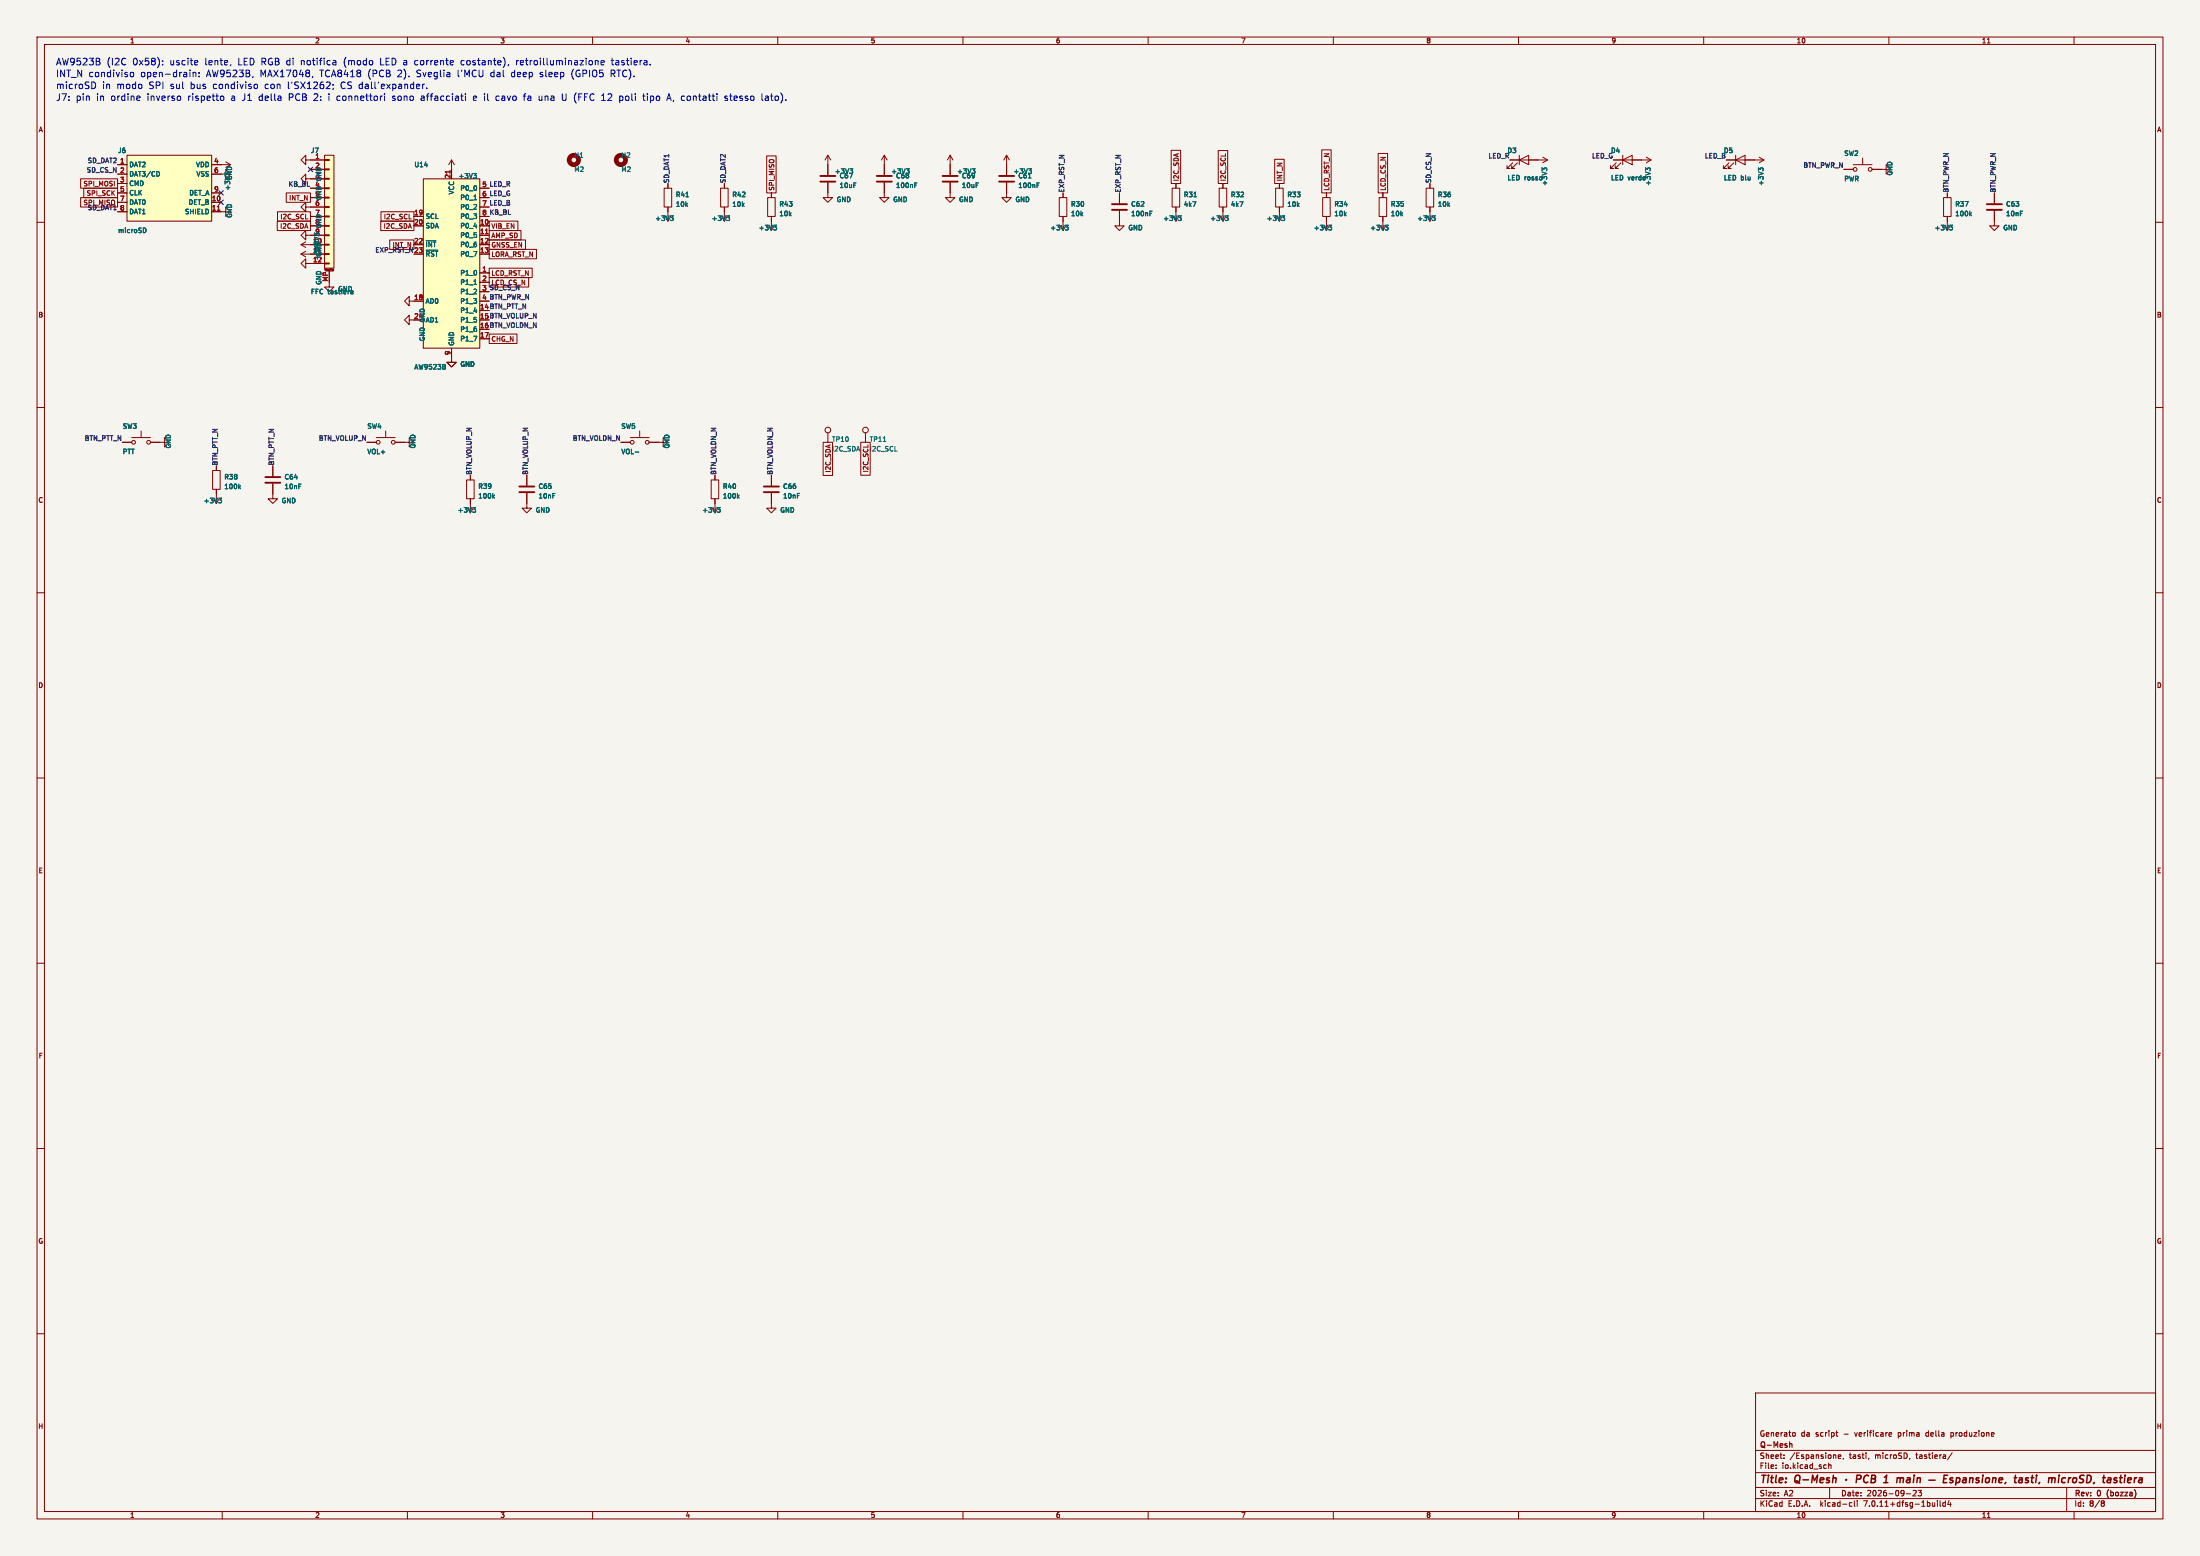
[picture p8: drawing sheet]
<svg xmlns="http://www.w3.org/2000/svg" width="594mm" height="420mm" viewBox="0 0 594 420" stroke-linecap="round" stroke-linejoin="round" font-family="sans-serif">
<path d="M0 0h594v420h-594z" fill="#f5f4ef" stroke="#f5f4ef" stroke-width=".27"/>
<g fill="none" stroke="#840000" stroke-width=".27">
<path d="M10 10h574v400h-574zM12 12h570v396h-570zM60 10v2M110 10v2M160 10v2M210 10v2M260 10v2M310 10v2M360 10v2M410 10v2M460 10v2M510 10v2"/>
<path d="M536.6 11.6h.7M560 10v2M10 60h2M21.8 53.3h9.9v2.6h-9.9zM21.8 48.3h9.9v2.5h-9.9zM22.6 50.8h9.1v2.5h-9.1zM31.7 44.5h2.6M31.7 54.6h2.6M31.7 57.2h2.6M31.7 47h2.6M31.7 49.5h2.6M31.7 52.1h2.6"/>
<path d="M34.3 41.9h22.8v17.8h-22.8zM57.1 57.2h3.9v-1.3l1.2 1.3-1.2 1.2v-1.2M57.1 47h3.9v-1.3l1.2 1.3-1.2 1.3v-1.3M57.1 54.6h2.6M57.1 52.1h2.6M61 43.7l1.2 .8h-5.1M74.9 59.7h8.9v2.5h-8.9zM74.9 57.2h8.9v2.5h-8.9zM77.3 52.1h6.5v2.5h-6.5zM82.5 55.9v-1.3l-1.2 1.3 1.2 1.3v-1.3h5.1M82.5 48.3v-1.3l-1.2 1.3 1.2 1.2v-1.2h5.1M82.5 43.2v-1.3l-1.2 1.3 1.2 1.3v-1.3h5.1"/>
<path d="M83.8 58.4h3.8M83.8 50.8h3.8M83.8 53.3h3.8M83.8 45.7h3.8M87.6 58.3h1.3v.2h-1.3zM87.6 55.8h1.3v.2h-1.3zM87.6 53.2h1.3v.3h-1.3zM87.6 50.7h1.3v.2h-1.3zM87.6 48.1h1.3v.3h-1.3zM87.6 45.6h1.3v.2h-1.3zM87.6 43.1h1.3v.2h-1.3zM87.6 41.9h2.6v30.5h-2.6z"/>
<path d="M102.8 59.7h9v2.5h-9zM102.9 57.2h8.9v2.5h-8.9zM111.8 58.4h2.5M114.3 48.3h15.2v45.7h-15.2zM121.9 43.2v5.1M121.9 43.2l-.7 1.3M121.9 43.2l.8 1.3M129.5 58.4h2.6M129.5 50.8h2.6M129.5 53.3h2.6M129.5 55.9h2.6M132.1 59.7h7.7v2.5h-7.7z"/>
<path d="M179.3 50.8h2.1v5.1h-2.1zM180.3 49.5v1.3M180.3 55.9v3.8M194.6 50.8h2v5.1h-2zM195.6 49.5v1.3M195.6 55.9v3.8M207 42.1h2.6v10h-2.6zM207.3 53.3h2v5.1h-2zM208.3 52.1v1.2M208.3 58.4v3.8M223.5 49.3v4h1.3l-1.3 1.3-1.3-1.3h1.3M223.5 41.9v5.3"/>
<path d="M223.5 41.9l-.7 1.3M223.5 41.9l.8 1.3M238.8 49.3v4h1.2l-1.2 1.3-1.3-1.3h1.3M238.8 41.9l-.8 1.3M238.8 41.9v5.3M238.8 41.9l.7 1.3M256.5 49.3v4h1.3l-1.3 1.3-1.2-1.3h1.2M256.5 41.9v5.3M256.5 41.9l-.7 1.3M256.5 41.9l.8 1.3M271.8 49.3v4h1.2l-1.2 1.3-1.3-1.3h1.3M271.8 41.9l-.8 1.3"/>
<path d="M271.8 41.9v5.3M271.8 41.9l.7 1.3M286 53.3h2v5.1h-2zM287 52.1v1.2M287 58.4v3.8M302.3 56.9v4.1h1.2l-1.2 1.2-1.3-1.2h1.3M302.3 52.1v2.8M316.2 40.6h2.6v8.9h-2.6zM316.5 50.8h2v5.1h-2zM317.5 49.5v1.3M317.5 55.9v3.8M328.9 40.6h2.6v8.9h-2.6z"/>
<path d="M329.2 50.8h2v5.1h-2zM330.2 49.5v1.3M330.2 55.9v3.8M344.2 43h2.5v6.5h-2.5zM344.4 50.8h2.1v5.1h-2.1zM345.4 49.5v1.3M345.4 55.9v3.8M356.9 40.5h2.5v11.6h-2.5zM357.1 53.3h2.1v5.1h-2.1zM358.1 52.1v1.2M358.1 58.4v3.8M372.1 41.4h2.5v10.7h-2.5z"/>
<path d="M372.4 53.3h2v5.1h-2zM373.4 52.1v1.2M373.4 58.4v3.8M385.1 50.8h2v5.1h-2zM386.1 49.5v1.3M386.1 55.9v3.8M407.7 43.2h10.1M408.4 43.9l-1.5 1.6h.8h-.8v-.8M409.7 43.9l-1.5 1.6h.7h-.7v-.8M410.2 43.2l2.5-1.3v2.6zM410.2 41.9v2.6M416.6 42.4l1.2 .8"/>
<path d="M417.8 43.2l-1.2 .7M435.6 43.2h10.2M436.4 43.9l-1.6 1.6h.8h-.8v-.8M437.6 43.9l-1.5 1.6h.8h-.8v-.8M438.1 43.2l2.6-1.3v2.6zM438.1 41.9v2.6M444.5 42.4l1.3 .8M445.8 43.2l-1.3 .7M466.1 43.2h10.1M466.9 43.9l-1.6 1.6h.8h-.8v-.8M468.1 43.9l-1.5 1.6h.8h-.8v-.8M468.6 43.2l2.6-1.3v2.6z"/>
<path d="M468.6 41.9v2.6M475 42.4l1.2 .8M476.2 43.2l-1.2 .7M497.8 45.7h2.6M500.4 44.5h5.1M502.9 42.7v1.8M505.5 45.7h3.8v-1.2l1.2 1.2-1.2 1.3v-1.3M524.8 53.3h2v5.1h-2zM525.8 52.1v1.2M525.8 58.4v3.8M538.5 56.9v4.1h1.2l-1.2 1.2-1.3-1.2h1.3M538.5 52.1v2.8"/>
<path d="M582 60h2M81.3 66h6.3M81.3 68.6h6.3M81.3 66l1.2 .8M81.3 68.6l1.2 .7M82.5 71.1v-1.2l-1.2 1.2 1.2 1.3v-1.3h5.1M82.5 63.5v-1.3l-1.2 1.3 1.2 1.3v-1.3h5.1M82.5 65.3l-1.2 .7M82.5 67.8l-1.2 .8M83.8 61h3.8M87.6 71h1.3v.2h-1.3zM87.6 68.5h1.3v.2h-1.3z"/>
<path d="M87.6 65.9h1.3v.3h-1.3zM87.6 63.4h1.3v.2h-1.3zM87.6 60.8h1.3v.3h-1.3zM87.9 73.2h2M88.9 73.2v4.3h1.3l-1.3 1.2-1.3-1.2h1.3M89.9 73.1h.2M89.9 72.9h.1M89.9 72.7h.2v.3M89.9 72.9h.2M89.9 72.7h.1M90.1 73v.1M105.2 64.8h6.6v2.5h-6.6z"/>
<path d="M111.8 61h2.5M111.8 66h2.5M111.8 68.6h2.5M129.5 73.7h2.6M129.5 61h2.6M129.5 63.5h2.6M129.5 66h2.6M129.5 68.6h2.6M129.5 76.2h2.6M129.5 78.7h2.6M132.1 67.3h12.7v2.6h-12.7zM132.1 64.8h9.8v2.5h-9.8z"/>
<path d="M132.1 74.9h10.6v2.6h-10.6zM132.1 72.4h11.6v2.5h-11.6zM132.1 62.2h8.6v2.6h-8.6zM110.5 86.4v-1.3l-1.3 1.3 1.3 1.2v-1.2h3.8M110.5 81.3v-1.3l-1.3 1.3 1.3 1.3v-1.3h3.8M121.9 94v3.8h1.3l-1.3 1.3-1.3-1.3h1.3M129.5 91.4h2.6M132.1 90.2h7.5v2.5h-7.5zM10 110h2M33 119.4h2.6M35.6 118.1h5M38.1 116.3v1.8"/>
<path d="M40.6 119.4h3.8v-1.3l1.3 1.3-1.3 1.3v-1.3M99.1 119.4h2.5M101.6 118.1h5.1M104.1 116.3v1.8M106.7 119.4h3.8v-1.3l1.3 1.3-1.3 1.3v-1.3M167.6 119.4h2.6M170.2 118.1h5.1M172.7 116.3v1.8M175.3 119.4h3.8v-1.3l1.2 1.3-1.2 1.3v-1.3M222.2 119.4h2.6v8.9h-2.6zM223.5 116.8v2.6M232.4 119.4h2.6v8.9h-2.6z"/>
<path d="M233.7 116.8v2.6M582 110h2M57.4 127h2v5.1h-2zM58.4 125.7v1.3M58.4 132.1v3.8M73.7 130.6v4h1.2l-1.2 1.3-1.3-1.3h1.3M73.7 125.7v2.8M126 129.5h2v5.1h-2zM127 128.3v1.2M127 134.6v3.8M142.2 133.1v4.1h1.3l-1.3 1.2-1.2-1.2h1.2M142.2 128.3v2.8"/>
<path d="M192 129.5h2.1v5.1h-2.1zM193 128.3v1.2M193 134.6v3.8M208.3 133.1v4.1h1.2l-1.2 1.2-1.3-1.2h1.3M208.3 128.3v2.8M10 160h2M582 160h2M10 210h2M582 210h2M10 260h2M582 260h2M10 310h2"/>
<path d="M582 310h2M10 360h2M474 376h108v32h-108zM582 360h2M474 397.5h108M474 391.5h108M479.5 396.2v.2M479.5 395.4v.2M481.7 393.5v.2M481.7 392.7v.2M484.2 386.7l.5 .3v.5l-.5 .2M493.7 394.9v1.5"/>
<path d="M493.7 395.5l.6-.1 .1 1M495.7 386.7h.5M495.9 387.5l.3 .2M496.3 393.2l.7-.2v-.3h-.5l-.2 .2 .1 .7h.6M497.7 393.6l-.1 .3M504.6 393.6l-.1 .3M510.1 386.7h.4l.2 .3-.7 .2M510.1 387.6h.6M515.7 393.6l-.2 .3M526.7 386.7v1.5M526.7 387.6l.2 .1M526.9 386.7h-.2"/>
<path d="M527.1 392.1l-1.3 1.9M538.3 386.7l.1 .3-.7 .2M60 408v2M110 408v2M160 408v2M210 408v2M260 408v2M310 408v2M360 408v2M410 408v2M460 408v2M474 404.5h108"/>
<path d="M474 401.5h108M494 401.5v3M499.6 405.6h.4M500 406.5l-.4 .1M500.7 405.1v1.3l.2 .2M501.5 405.1v.1M501.5 405.6v1M510 408v2M514.7 403.2h1.2M516.5 402.4l.6-.1 .3 .4-.9 1.1h.9M517.9 402.3h.9l-.5 .5 .4 .2v.6l-.2 .2-.6-.2M523.1 405.1v.1"/>
<path d="M523.1 405.6v1M523.8 405.1v1.3l.2 .2M525.2 405.6h-.4l-.3 .3 .2 .6h.5M525.2 405.1v1.5M526.2 405l-.3 1.1h.9M526.6 405.6v1M536.6 409.6h.7M558 401.5v6.5M560 408v2M567.6 405.1l.6 .3-.3 .3M567.6 405.7h.3M567.9 405.7l.3 .6-.6 .3"/>
<circle cx="500.9" cy="45.7" r=".51"/>
<circle cx="505" cy="45.7" r=".51"/>
<circle cx="36.1" cy="119.4" r=".51"/>
<circle cx="40.1" cy="119.4" r=".51"/>
<circle cx="102.1" cy="119.4" r=".51"/>
<circle cx="106.2" cy="119.4" r=".51"/>
<circle cx="170.7" cy="119.4" r=".51"/>
<circle cx="174.8" cy="119.4" r=".51"/>
<circle cx="223.5" cy="116.1" r=".76"/>
<circle cx="233.7" cy="116.1" r=".76"/>
</g>
<g fill="none" stroke="#840000" stroke-width=".4">
<path d="M498.5 399.3v.2M501.3 399.2l.9-.1 .3-.2-.1-.5-.2-.2h-.8l-.2 2M504.5 398.4a.96 .96 0 0 0-1.3 .5 .96 .96 0 0 0 .7 1.3l.4-.2M505.3 399.1h.7M505.4 398.2h.7l.3 .4-.4 .5 .3 .2 .1 .5-.5 .4h-.7zM508.8 398.8l.6-.6-.2 2M513.4 398.9l.6 .2-.2 1.1M524.8 399.1h.7M525.9 398.2h-1l-.2 2h.9M527.3 399l-.4-.1-.4 .3 .7 .4v.5h-.8M528.3 399l.6-.1 .3 .3-.3 .9h-.8M528.3 398.9l-.3 2"/>
<path d="M530.1 399h.7v1.2M530.9 399.3l-.9 .2-.1 .4 .2 .3 .7-.1M531.9 399.1l.3-.2 .4 .1v1.2M531.9 398.9l-.2 1.3M534.4 399a.49 .49 0 0 0-.8 .2l.7 .4v.3l-.3 .3-.5-.1M535.3 398.9l-.1 1.3M535.4 398.2v.2M536.3 399.1l.3-.2 .5 .2v.7l-.2 .3-.5 .1-.3-.2zM538.1 399.1l.3-.2 .4 .1v1.2M538.1 398.9l-.2 1.3M539.7 399.5l1-.2-.1-.3h-.7l-.2 .9 .2 .3 .6-.1M543.8 398.9h.8"/>
<path d="M544.2 398.2l-.2 1.7 .4 .3M545.2 399h.8l-.1 1.2M546 399.3l-.6 .1-.4 .3 .3 .5 .6-.1M547.7 399a.49 .49 0 0 0-.8 .2l.8 .6-.4 .4-.5-.1M548.4 398.9h.7M548.7 398.2l-.2 1.7 .5 .3M556.9 399h.8M558.6 398.9l-.2 1.3M558.7 399l-.2 .2M572.3 398.9h.7M572.6 398.2l-.2 1.7M573.7 398.9l-.2 1.3"/>
<path d="M573.8 398.2v.2M508.6 400.2h1.1M541.6 400.1l-.3 .4M557.6 400.1l-.6 .1M572.5 400.1l.4 .1"/>
</g>
<path d="M483.2 389.8l.6-.1v1" fill="none" stroke="#840000" stroke-width=".3"/>
<g fill="none" stroke="#006464" stroke-width=".27">
<path d="M42.8 46.4l.3 .4-.3 .7M61.2 47l-.4-.4v.8M127.8 46.8h.8l-.4 .5M128 53.9h.7M128.4 47.3l.2 .3-.2 .5M181 58.3h.7l-.4 .4M181.5 58.7l.2 .3-.2 .5M185.2 53.1h.7M196.2 58.3h.8l-.4 .4M196.7 58.7l.3 .3-.3 .5M229.4 45.6h.8l-.4 .4M230 46l.2 .6"/>
<path d="M244.7 45.6h.8l-.5 .4M245.2 46l.3 .6M247 50h.4M247 49.4h.6M262.5 45.6h.8l-.5 .4M263 46l.3 .6M277.6 48h.8M277.7 45.6h.8l-.4 .4M278.2 46l.3 .3-.3 .5M280 50h.4M280 49.4h.6M310.5 57.6h.4"/>
<path d="M310.5 57h.6M318.1 58.3h.8l-.4 .4M318.7 58.7l.2 .3-.2 .5M322.3 53.1h.8M330.8 58.3h.8l-.4 .4M331.4 58.7l.2 .3-.2 .5M346.1 58.3h.7l-.4 .4M346.6 58.7l.2 .3-.2 .5M386.7 58.3h.8l-.4 .4M387.2 58.7l.3 .3-.3 .5M416.8 45.6l.3-.3 .5 .3M416.8 45.8l-.4-.5v.8"/>
<path d="M444.8 45.8l-.5-.5v.8M444.8 45.6l.2-.3 .6 .3M475.3 45.6l.2-.3 .6 .3M475.3 45.8l-.5-.5v.8M532 57.8l.3 .5M532.3 57.4l-.5 .5M39 61.5a.68 .68 0 0 1 .4 .7 .68 .68 0 0 1-.4 .6M85.7 69v1M115 65h2.7M115 67.5h3.2M128 76.8h.7M208.9 60.8h.8l-.4 .5"/>
<path d="M209.4 61.3l.3 .2-.3 .6M287.6 60.8h.8l-.4 .5M288.2 61.3l.2 .2-.2 .6M358.8 60.8h.7l-.4 .5M359.3 61.3l.2 .2-.2 .6M374 60.8h.8l-.4 .5M374.5 61.3l.3 .2-.3 .6M526.4 60.8h.8l-.4 .5M526.9 61.3l.3 .2-.3 .6M238.5 119.2h.7M59 134.5h.8l-.4 .4M59.6 134.9l.2 .3-.2 .5"/>
<path d="M64.6 131.4l.4 .5M65 131.1l-.5 .5M127.6 137h.8l-.4 .5M128.2 137.5l.2 .2-.2 .6M133.2 134l.3 .5M133.5 133.6l-.4 .5M171.5 122h1M193.7 137h.7l-.4 .5M194.2 137.5l.2 .2-.2 .6M199.2 134l.4 .5M199.6 133.6l-.5 .5"/>
</g>
<g fill="none" stroke="#840000" stroke-width=".51">
<path d="M221.5 49h4.1M221.5 47.5h4.1M236.7 49h4.1M236.7 47.5h4.1M254.5 49h4.1M254.5 47.5h4.1M269.7 49h4.1M269.7 47.5h4.1M300.2 56.6h4.1M300.2 55.1h4.1M536.4 56.6h4.1M536.4 55.1h4.1"/>
<path d="M71.6 130.3h4.1M71.6 128.8h4.1M140.2 132.8h4.1M140.2 131.3h4.1M206.2 132.8h4.1M206.2 131.3h4.1"/>
</g>
<g fill="#ffffc2" stroke="#ffffc2" stroke-width=".27">
<path d="M114.3 48.3h15.2v45.7h-15.2z"/>
<path d="M87.6 41.9h2.6v30.5h-2.6z"/>
<path d="M34.3 41.9h22.8v17.8h-22.8z"/>
</g>
<path d="M58.7 56.7h.7M121.5 46v.7M131.1 63.1h.7" fill="none" stroke="#a90000" stroke-width=".27"/>
<g fill="none" stroke="#840000" stroke-width="1.3">
<circle cx="154.9" cy="43.2" r="1.27"/>
<circle cx="167.6" cy="43.2" r="1.27"/>
</g>
<g fill="none" stroke="#0000c2" stroke-width=".27">
<path d="M35.3 19.6l.5-.1 .3 .4v.5l-.3 .3-.5-.1-.1-.2zM43.9 17.4v.1M43.9 16.4v.2M51.3 18.9v.2M51.3 19.5v1.2M52.1 19.7l.3-.2 .4 .1 .1 1.1M52.1 19.5v1.2M53.2 16.3l.2 .5-.8 .1M53.3 17.4l-.1 .1M53.8 19.6v.2M62.3 17.4l-.1 .4M90.1 16.3l.6 .3v.9"/>
<path d="M90.7 17.4l-.6 .1M90.7 16.8h-.6M124.6 16.5v.9M137.3 17.4l-.1 .4M139.5 16.3v1.2M139.6 16.4l-.1 .3M154.5 19.4v1.2M160.7 16.5l.3-.2 .4 .1 .1 1.1M160.7 16.3v1.2M162.3 16.9l.8-.1-.1-.4-.5-.1-.2 .3 .1 .8h.6M165 19.9h.7M165 16.3h.7"/>
<path d="M165.3 15.7v1.6l.2 .2M165.7 18.9h-.7v1.8M25.2 22.1a.97 .97 0 0 1 .6 .9 .97 .97 0 0 1-.6 .9M37.6 25.9l.2 .4-.8 .2M37.7 27l-.1 .1M48.6 26l.2 .3-.2 .7M53.8 20.6v.1M59.8 25.9l.5 .1 .1 .3v.6l-.6 .2M68.9 22.7l.5 .1 .1 .3-.1 .6-.5 .2M84.4 20.6l-.1 .4M88.8 25.3v.2M88.8 25.9v1.2"/>
<path d="M89.9 22.8v.2M90 23.8l-.2 .4M103.8 25.9v1.2M106 27l.1 .1M106 26v.4M113.9 25.9l-.1 .1M113.9 26.4l-.2 .3 .2 .4M114.1 22.7v1.2M114.6 22.7l-.5 .4M115.2 23.7v.2M125.7 25.3v.2M125.7 25.9v1.2"/>
<path d="M128.1 25.9l-.3 .3v.7l.3 .2M128.7 26.3l-.9 .2M134.6 25.9h-.4l-.3 .4 .1 .6 .6 .2M141.3 25.9h.7M142 25.3l-.5 .3v1.5M145.6 27h.6M151.8 26.8l.4 .3 .5-.1M162.4 27.1h1.1M167.5 25.9h.3l.4 .4-.1 .6-.6 .2M173.5 25.9h.7M173.8 25.3v1.6l.4 .2M174.8 25.3v.2"/>
<path d="M180 27.1l.6-1.8 .6 1.8M180.2 26.6h.8M196.4 26l-.4-.1-.3 .3 .1 .2 .6 .2v.4h-.7M197 25.9h.7M205.8 27l.2 .1M206.7 26h.7M207.3 26.4h-.5l-.2 .3 .1 .3 .6 .1"/>
</g>
<path d="M59.1 54l1.2 1.2M59.1 51.5l1.2 1.2M60.3 54l-1.2 1.2M60.3 51.5l-1.2 1.2M83.2 45.1l1.2 1.2M84.4 45.1l-1.2 1.2" fill="none" stroke="#000084" stroke-width=".27"/>
<g font-size="2.8" fill="#840000">
<text x="475" y="400.9">Title:</text>
<text x="484.7" y="400.9">Q-Mesh</text>
<text x="511.2" y="400.9">1</text>
<text x="515.4" y="400.9">main</text>
<text x="549.6" y="400.9">tasti,</text>
<text x="559.5" y="400.9">microSD,</text>
<text x="575.1" y="400.9">tastiera</text>
</g>
<g font-size="2.5" fill="#0000c2">
<text x="15" y="17.7">AW9523B</text>
<text x="28.7" y="17.7">(I2C</text>
<text x="35.8" y="17.7">0x58):</text>
<text x="45.9" y="17.7">uscite</text>
<text x="55.4" y="17.7">lente,</text>
<text x="64.4" y="17.7">LED RGB di</text>
<text x="81.6" y="17.7">notifica</text>
<text x="93.3" y="17.7">(modo</text>
<text x="103.2" y="17.7">LED a corrente</text>
<text x="125.3" y="17.7">costante),</text>
<text x="140.3" y="17.7">retroilluminazione</text>
<text x="166.2" y="17.7">tastiera.</text>
<text x="15" y="20.9">INT_N condiviso</text>
<text x="37.9" y="20.9">open-drain:</text>
<text x="55.7" y="20.9">AW9523B,</text>
<text x="70.3" y="20.9">MAX17048,</text>
<text x="86.5" y="20.9">TCA8418</text>
<text x="99.6" y="20.9">(PCB</text>
<text x="107.7" y="20.9">2).</text>
<text x="112.9" y="20.9">Sveglia</text>
<text x="124" y="20.9">l'MCU</text>
<text x="133.1" y="20.9">dal</text>
<text x="138.7" y="20.9">deep</text>
<text x="146.5" y="20.9">sleep</text>
<text x="155.1" y="20.9">(GPIO5</text>
<text x="165.8" y="20.9">RTC).</text>
<text x="15" y="27.4">J7:</text>
<text x="15" y="24.2">microSD</text>
<text x="20.4" y="27.4">pin</text>
<text x="26" y="27.4">in</text>
<text x="27.5" y="24.2">in</text>
<text x="29.9" y="27.4">ordine</text>
<text x="31.5" y="24.2">modo</text>
<text x="39.8" y="27.4">inverso</text>
<text x="40.2" y="24.2">SPI</text>
<text x="46.1" y="24.2">sul</text>
<text x="50.9" y="27.4">rispetto</text>
<text x="51.6" y="24.2">bus</text>
<text x="57.8" y="24.2">condiviso</text>
<text x="62.6" y="27.4">a J1</text>
<text x="70.3" y="27.4">della</text>
<text x="71.8" y="24.2">con</text>
<text x="78.1" y="24.2">l'SX1262;</text>
<text x="78.4" y="27.4">PCB 2:</text>
<text x="91.7" y="27.4">connettori</text>
<text x="92.5" y="24.2">CS dall'expander.</text>
<text x="106.8" y="27.4">sono</text>
<text x="114.6" y="27.4">affacciati</text>
<text x="128.8" y="27.4">e il</text>
<text x="135.1" y="27.4">cavo</text>
<text x="142.7" y="27.4">fa</text>
<text x="146.9" y="27.4">una</text>
<text x="153.2" y="27.4">U (FFC</text>
<text x="164.1" y="27.4">12</text>
<text x="169" y="27.4">poli</text>
<text x="175.6" y="27.4">tipo</text>
<text x="182.2" y="27.4">A, contatti</text>
<text x="197.9" y="27.4">stesso</text>
<text x="207.9" y="27.4">lato).</text>
</g>
<g font-size="2.1" fill="#840000">
<text x="475" y="388">Generato</text>
<text x="486.2" y="388">da</text>
<text x="490.2" y="388">script</text>
<text x="497.9" y="388">-</text>
<text x="501.1" y="388">verificare</text>
<text x="512.9" y="388">prima</text>
<text x="520.5" y="388">della</text>
<text x="527.4" y="388">produzione</text>
<text x="475" y="394">Sheet:</text>
<text x="475" y="391.2">Q-Mesh</text>
<text x="483.2" y="394">/Espansione,</text>
<text x="499.4" y="394">tasti,</text>
<text x="506.4" y="394">microSD,</text>
<text x="517.6" y="394">tastiera/</text>
<text x="475" y="396.7">File:</text>
<text x="481.1" y="396.7">io.kicad_sch</text>
<text x="475" y="406.9">KiCad</text>
<text x="475" y="404.1">Size:</text>
<text x="481.7" y="404.1">A2</text>
<text x="482.7" y="406.9">E.D.A.</text>
<text x="491.6" y="406.9">kicad-cli</text>
<text x="497" y="404.1">Date:</text>
<text x="503.5" y="406.9">7.0.11+dfsg-1build4</text>
<text x="504" y="404.1">2026-09-23</text>
<text x="560" y="404.3">Rev:</text>
<text x="560" y="406.9">Id:</text>
<text x="564.1" y="406.9">8/8</text>
<text x="566.4" y="404.3">0</text>
<text x="569.6" y="404.3">(bozza)</text>
</g>
<g font-size="1.8" fill="#840000">
<text x="35" y="11.9">1</text>
<text x="85" y="11.9">2</text>
<text x="135" y="11.9">3</text>
<text x="185" y="11.9">4</text>
<text x="235" y="11.9">5</text>
<text x="285" y="11.9">6</text>
<text x="335" y="11.9">7</text>
<text x="385" y="11.9">8</text>
<text x="435" y="11.9">9</text>
<text x="485" y="11.9">10</text>
<text x="535" y="11.9">11</text>
<text x="10.3" y="35.9">A</text>
<text x="582.3" y="35.9">A</text>
<text x="22.4" y="50.5">SPI_MOSI</text>
<text x="23.3" y="53">SPI_SCK</text>
<text x="209.2" y="51.6" transform="rotate(-90 209.2 51.6)">SPI_MISO</text>
<text x="318.5" y="49.1" transform="rotate(-90 318.5 49.1)">I2C_SDA</text>
<text x="331.2" y="49.1" transform="rotate(-90 331.2 49.1)">I2C_SCL</text>
<text x="346.4" y="49.1" transform="rotate(-90 346.4 49.1)">INT_N</text>
<text x="359.1" y="51.6" transform="rotate(-90 359.1 51.6)">LCD_RST_N</text>
<text x="374.3" y="51.6" transform="rotate(-90 374.3 51.6)">LCD_CS_N</text>
<text x="22.4" y="55.6">SPI_MISO</text>
<text x="75.6" y="59.4">I2C_SCL</text>
<text x="77.9" y="54.3">INT_N</text>
<text x="103.5" y="59.4">I2C_SCL</text>
<text x="75.5" y="61.9">I2C_SDA</text>
<text x="103.5" y="61.9">I2C_SDA</text>
<text x="132.6" y="64.5">AMP_SD</text>
<text x="132.6" y="61.9">VIB_EN</text>
<text x="132.6" y="69.5">LORA_RST_N</text>
<text x="132.6" y="67">GNSS_EN</text>
<text x="132.6" y="74.6">LCD_RST_N</text>
<text x="129.5" y="83.6">14 BTN_PTT_N</text>
<text x="130.1" y="81">4 BTN_PWR_N</text>
<text x="10.3" y="85.9">B</text>
<text x="129.5" y="86.1">15 BTN_VOLUP_N</text>
<text x="129.5" y="88.6">16 BTN_VOLDN_N</text>
<text x="582.3" y="85.9">B</text>
<text x="132.6" y="92.4">CHG_N</text>
<text x="224.5" y="127.7" transform="rotate(-90 224.5 127.7)">I2C_SDA</text>
<text x="234.6" y="127.6" transform="rotate(-90 234.6 127.6)">I2C_SCL</text>
<text x="10.3" y="135.9">C</text>
<text x="582.3" y="135.9">C</text>
<text x="10.3" y="185.9">D</text>
<text x="582.3" y="185.9">D</text>
<text x="10.3" y="235.9">E</text>
<text x="582.3" y="235.9">E</text>
<text x="10.3" y="285.9">F</text>
<text x="582.3" y="285.9">F</text>
<text x="10.3" y="335.9">G</text>
<text x="582.3" y="335.9">G</text>
<text x="10.2" y="385.9">H</text>
<text x="582.2" y="385.9">H</text>
<text x="35" y="409.9">1</text>
<text x="85" y="409.9">2</text>
<text x="135" y="409.9">3</text>
<text x="185" y="409.9">4</text>
<text x="235" y="409.9">5</text>
<text x="285" y="409.9">6</text>
<text x="335" y="409.9">7</text>
<text x="385" y="409.9">8</text>
<text x="435" y="409.9">9</text>
<text x="485" y="409.9">10</text>
<text x="535" y="409.9">11</text>
</g>
<g font-size="1.8" fill="#006464">
<text x="31.8" y="41.5">J6</text>
<text x="83.8" y="41.5">J7</text>
<text x="406.9" y="41.5">D3</text>
<text x="434.9" y="41.5">D4</text>
<text x="465.3" y="41.5">D5</text>
<text x="34.8" y="45.3">DAT2</text>
<text x="34.8" y="47.9">DAT3/CD</text>
<text x="52.8" y="45.3">VDD</text>
<text x="52.9" y="47.9">VSS</text>
<text x="85" y="45.5">2</text>
<text x="111.8" y="45.3">U14</text>
<text x="154.9" y="46.6">M2</text>
<text x="154.9" y="42.8">H1</text>
<text x="167.6" y="46.6">M2</text>
<text x="167.6" y="42.8">H2</text>
<text x="225.3" y="47.1">+3V3</text>
<text x="240.5" y="47.1">+3V3</text>
<text x="258.3" y="47.1">+3V3</text>
<text x="273.6" y="47.1">+3V3</text>
<text x="497.9" y="42.3">SW2</text>
<text x="511.1" y="47.5" transform="rotate(-90 511.1 47.5)">GND</text>
<text x="34.8" y="50.4">CMD</text>
<text x="34.8" y="52.9">CLK</text>
<text x="51" y="52.9">DET_A</text>
<text x="62.3" y="51.5" transform="rotate(-90 62.3 51.5)">+3V3</text>
<text x="62.8" y="48.8" transform="rotate(-90 62.8 48.8)">GND</text>
<text x="85" y="48">3</text>
<text x="85" y="50.5">4</text>
<text x="85" y="53.1">5</text>
<text x="122.8" y="52.6" transform="rotate(-90 122.8 52.6)">VCC</text>
<text x="123.7" y="48.4">+3V3</text>
<text x="124.2" y="51.7">P0_0</text>
<text x="182.4" y="53.4">R41</text>
<text x="197.6" y="53.4">R42</text>
<text x="226.6" y="48.3">C67</text>
<text x="226.6" y="50.9">10uF</text>
<text x="241.8" y="50.9">100nF</text>
<text x="241.8" y="48.3">C68</text>
<text x="259.6" y="48.3">C69</text>
<text x="259.6" y="50.9">10uF</text>
<text x="274.8" y="48.3">C61</text>
<text x="274.8" y="50.9">100nF</text>
<text x="319.5" y="53.4">R31</text>
<text x="332.2" y="53.4">R32</text>
<text x="347.5" y="53.4">R33</text>
<text x="388.1" y="53.4">R36</text>
<text x="406.9" y="48.9">LED rosso</text>
<text x="417.9" y="50.3" transform="rotate(-90 417.9 50.3)">+3V3</text>
<text x="434.9" y="48.9">LED verde</text>
<text x="445.9" y="50.3" transform="rotate(-90 445.9 50.3)">+3V3</text>
<text x="465.3" y="48.9">LED blu</text>
<text x="476.3" y="50.3" transform="rotate(-90 476.3 50.3)">+3V3</text>
<text x="497.9" y="49.1">PWR</text>
<text x="34.8" y="55.5">DAT0</text>
<text x="34.8" y="58">DAT1</text>
<text x="49.8" y="58">SHIELD</text>
<text x="50.8" y="55.5">DET_B</text>
<text x="62.8" y="58.9" transform="rotate(-90 62.8 58.9)">GND</text>
<text x="85" y="55.6">6</text>
<text x="85" y="58.2">7</text>
<text x="87" y="54.1" transform="rotate(-90 87 54.1)">GND GND</text>
<text x="114.8" y="59.3">SCL</text>
<text x="124.2" y="54.2">P0_1</text>
<text x="124.2" y="56.7">P0_2</text>
<text x="124.2" y="59.3">P0_3</text>
<text x="176.8" y="59.8">+3V3</text>
<text x="182.4" y="56">10k</text>
<text x="192" y="59.8">+3V3</text>
<text x="197.6" y="56">10k</text>
<text x="210.3" y="58.5">10k</text>
<text x="210.3" y="55.9">R43</text>
<text x="225.8" y="54.7">GND</text>
<text x="241" y="54.7">GND</text>
<text x="258.8" y="54.7">GND</text>
<text x="274.1" y="54.7">GND</text>
<text x="289" y="55.9">R30</text>
<text x="289" y="58.5">10k</text>
<text x="305.3" y="55.9">C62</text>
<text x="305.3" y="58.5">100nF</text>
<text x="314" y="59.8">+3V3</text>
<text x="319.5" y="56">4k7</text>
<text x="326.7" y="59.8">+3V3</text>
<text x="332.2" y="56">4k7</text>
<text x="341.9" y="59.8">+3V3</text>
<text x="347.5" y="56">10k</text>
<text x="360.2" y="55.9">R34</text>
<text x="360.2" y="58.5">10k</text>
<text x="375.4" y="55.9">R35</text>
<text x="375.4" y="58.5">10k</text>
<text x="382.5" y="59.8">+3V3</text>
<text x="388.1" y="56">10k</text>
<text x="527.8" y="55.9">R37</text>
<text x="527.8" y="58.5">100k</text>
<text x="541.5" y="55.9">C63</text>
<text x="541.5" y="58.5">10nF</text>
<text x="31.8" y="63.1">microSD</text>
<text x="84.4" y="65.8">10</text>
<text x="85" y="60.7">8</text>
<text x="85" y="63.2">9</text>
<text x="87" y="61.8" transform="rotate(-90 87 61.8)">GND</text>
<text x="114.8" y="61.8">SDA</text>
<text x="124.2" y="61.8">P0_4</text>
<text x="124.2" y="64.4">P0_5</text>
<text x="204.7" y="62.4">+3V3</text>
<text x="283.5" y="62.4">+3V3</text>
<text x="304.5" y="62.4">GND</text>
<text x="354.6" y="62.4">+3V3</text>
<text x="369.8" y="62.4">+3V3</text>
<text x="522.2" y="62.4">+3V3</text>
<text x="540.8" y="62.4">GND</text>
<text x="84.4" y="68.3">11</text>
<text x="84.4" y="70.9">12</text>
<text x="87" y="69.4" transform="rotate(-90 87 69.4)">GND</text>
<text x="114.8" y="66.9">~{INT}</text>
<text x="114.8" y="69.4">~{RST}</text>
<text x="124.2" y="66.9">P0_6</text>
<text x="124.2" y="69.4">P0_7</text>
<text x="87" y="77" transform="rotate(-90 87 77)">GND</text>
<text x="124.2" y="74.5">P1_0</text>
<text x="124.2" y="77.1">P1_1</text>
<text x="83.8" y="79.6">FFC tastiera</text>
<text x="91.2" y="78.9">GND</text>
<text x="114.8" y="82.1">AD0</text>
<text x="124.2" y="79.6">P1_2</text>
<text x="124.2" y="82.1">P1_3</text>
<text x="111.7" y="86.1">24</text>
<text x="114.8" y="87.2">AD1</text>
<text x="124.2" y="84.7">P1_4</text>
<text x="124.2" y="87.2">P1_5</text>
<text x="124.2" y="89.8">P1_6</text>
<text x="114.9" y="92.2" transform="rotate(-90 114.9 92.2)">GND GND</text>
<text x="122.8" y="93.5" transform="rotate(-90 122.8 93.5)">GND</text>
<text x="124.2" y="92.3">P1_7</text>
<text x="111.8" y="99.9">AW9523B</text>
<text x="124.2" y="99.2">GND</text>
<text x="33" y="115.9">SW3</text>
<text x="99.1" y="115.9">SW4</text>
<text x="167.6" y="115.9">SW5</text>
<text x="224.5" y="119.4">TP10</text>
<text x="234.7" y="119.4">TP11</text>
<text x="33" y="122.8">PTT</text>
<text x="46.3" y="121.2" transform="rotate(-90 46.3 121.2)">GND</text>
<text x="99.1" y="122.8">VOL+</text>
<text x="112.4" y="121.2" transform="rotate(-90 112.4 121.2)">GND</text>
<text x="167.6" y="122.8">VOL-</text>
<text x="180.9" y="121.2" transform="rotate(-90 180.9 121.2)">GND</text>
<text x="224.5" y="122">I2C_SDA</text>
<text x="234.7" y="122">I2C_SCL</text>
<text x="60.4" y="129.6">R38</text>
<text x="76.7" y="129.6">C64</text>
<text x="54.9" y="136">+3V3</text>
<text x="60.4" y="132.2">100k</text>
<text x="75.9" y="136">GND</text>
<text x="76.7" y="132.2">10nF</text>
<text x="129" y="132.1">R39</text>
<text x="129" y="134.7">100k</text>
<text x="145.3" y="132.1">C65</text>
<text x="145.3" y="134.7">10nF</text>
<text x="195.1" y="132.1">R40</text>
<text x="195.1" y="134.7">100k</text>
<text x="211.3" y="132.1">C66</text>
<text x="211.3" y="134.7">10nF</text>
<text x="123.5" y="138.6">+3V3</text>
<text x="144.5" y="138.6">GND</text>
<text x="189.5" y="138.6">+3V3</text>
<text x="210.6" y="138.6">GND</text>
</g>
<g font-size="1.8" fill="#0f0f0f">
<text x="23.3" y="46.6">SD_CS_N 2</text>
<text x="23.6" y="44.1">SD_DAT2</text>
<text x="401.8" y="42.8">LED_R</text>
<text x="429.7" y="42.8">LED_G</text>
<text x="460.2" y="42.8">LED_B</text>
<text x="486.8" y="45.4">BTN_PWR_N</text>
<text x="77.8" y="50.4">KB_BL</text>
<text x="130.1" y="50.5">5 LED_R</text>
<text x="130.1" y="53.1">6 LED_G</text>
<text x="180.9" y="49.5" transform="rotate(-90 180.9 49.5)">SD_DAT1</text>
<text x="196.1" y="49.5" transform="rotate(-90 196.1 49.5)">SD_DAT2</text>
<text x="287.5" y="52.1" transform="rotate(-90 287.5 52.1)">EXP_RST_N</text>
<text x="302.8" y="52.1" transform="rotate(-90 302.8 52.1)">EXP_RST_N</text>
<text x="386.6" y="49.5" transform="rotate(-90 386.6 49.5)">SD_CS_N</text>
<text x="526.3" y="52.1" transform="rotate(-90 526.3 52.1)">BTN_PWR_N</text>
<text x="539" y="52.1" transform="rotate(-90 539 52.1)">BTN_PWR_N</text>
<text x="23.6" y="56.8">SD_DAT1</text>
<text x="130.1" y="55.6">7 LED_B</text>
<text x="130.1" y="58.2">8 KB_BL</text>
<text x="101.2" y="68.2">EXP_RST_N23</text>
<text x="105.9" y="67">INT_N</text>
<text x="132.6" y="77.2">LCD_CS_N</text>
<text x="130.1" y="78.5">3 SD_CS_N</text>
<text x="22.8" y="119">BTN_PTT_N</text>
<text x="86" y="119">BTN_VOLUP_N</text>
<text x="154.6" y="119">BTN_VOLDN_N</text>
<text x="58.9" y="125.7" transform="rotate(-90 58.9 125.7)">BTN_PTT_N</text>
<text x="74.2" y="125.7" transform="rotate(-90 74.2 125.7)">BTN_PTT_N</text>
<text x="127.5" y="128.3" transform="rotate(-90 127.5 128.3)">BTN_VOLUP_N</text>
<text x="142.8" y="128.3" transform="rotate(-90 142.8 128.3)">BTN_VOLUP_N</text>
<text x="193.6" y="128.3" transform="rotate(-90 193.6 128.3)">BTN_VOLDN_N</text>
<text x="208.8" y="128.3" transform="rotate(-90 208.8 128.3)">BTN_VOLDN_N</text>
</g>
<g font-size="1.8" fill="#a90000">
<text x="32.3" y="44.2">1</text>
<text x="32.3" y="46.7">2</text>
<text x="57.7" y="44.2">4</text>
<text x="57.7" y="46.7">6</text>
<text x="85" y="42.9">1</text>
<text x="32.3" y="49.3">3</text>
<text x="32.3" y="51.8">5</text>
<text x="57.7" y="51.8">9</text>
<text x="121.7" y="48.3" transform="rotate(-90 121.7 48.3)">21</text>
<text x="130.1" y="50.5">5</text>
<text x="130.1" y="53.1">6</text>
<text x="32.3" y="54.4">7</text>
<text x="32.3" y="56.9">8</text>
<text x="57.1" y="54.4">10</text>
<text x="57.1" y="56.9">11</text>
<text x="111.7" y="58.2">19</text>
<text x="130.1" y="55.6">7</text>
<text x="130.1" y="58.2">8</text>
<text x="111.7" y="60.7">20</text>
<text x="111.7" y="65.8">22</text>
<text x="129.5" y="60.7">10</text>
<text x="129.5" y="63.2">11</text>
<text x="129.5" y="65.8">12</text>
<text x="111.7" y="68.3">23</text>
<text x="129.5" y="68.3">13</text>
<text x="88.6" y="76.1" transform="rotate(-90 88.6 76.1)">MP</text>
<text x="130.1" y="73.4">1</text>
<text x="130.1" y="75.9">2</text>
<text x="111.7" y="81">18</text>
<text x="129.5" y="83.6">14</text>
<text x="130.1" y="78.5">3</text>
<text x="130.1" y="81">4</text>
<text x="129.5" y="86.1">15</text>
<text x="129.5" y="88.6">16</text>
<text x="121.7" y="96" transform="rotate(-90 121.7 96)">9</text>
<text x="129.5" y="91.2">17</text>
</g>
<text font-size=".5" fill="#840000" x="87.6" y="73">Mounting</text>
</svg>
